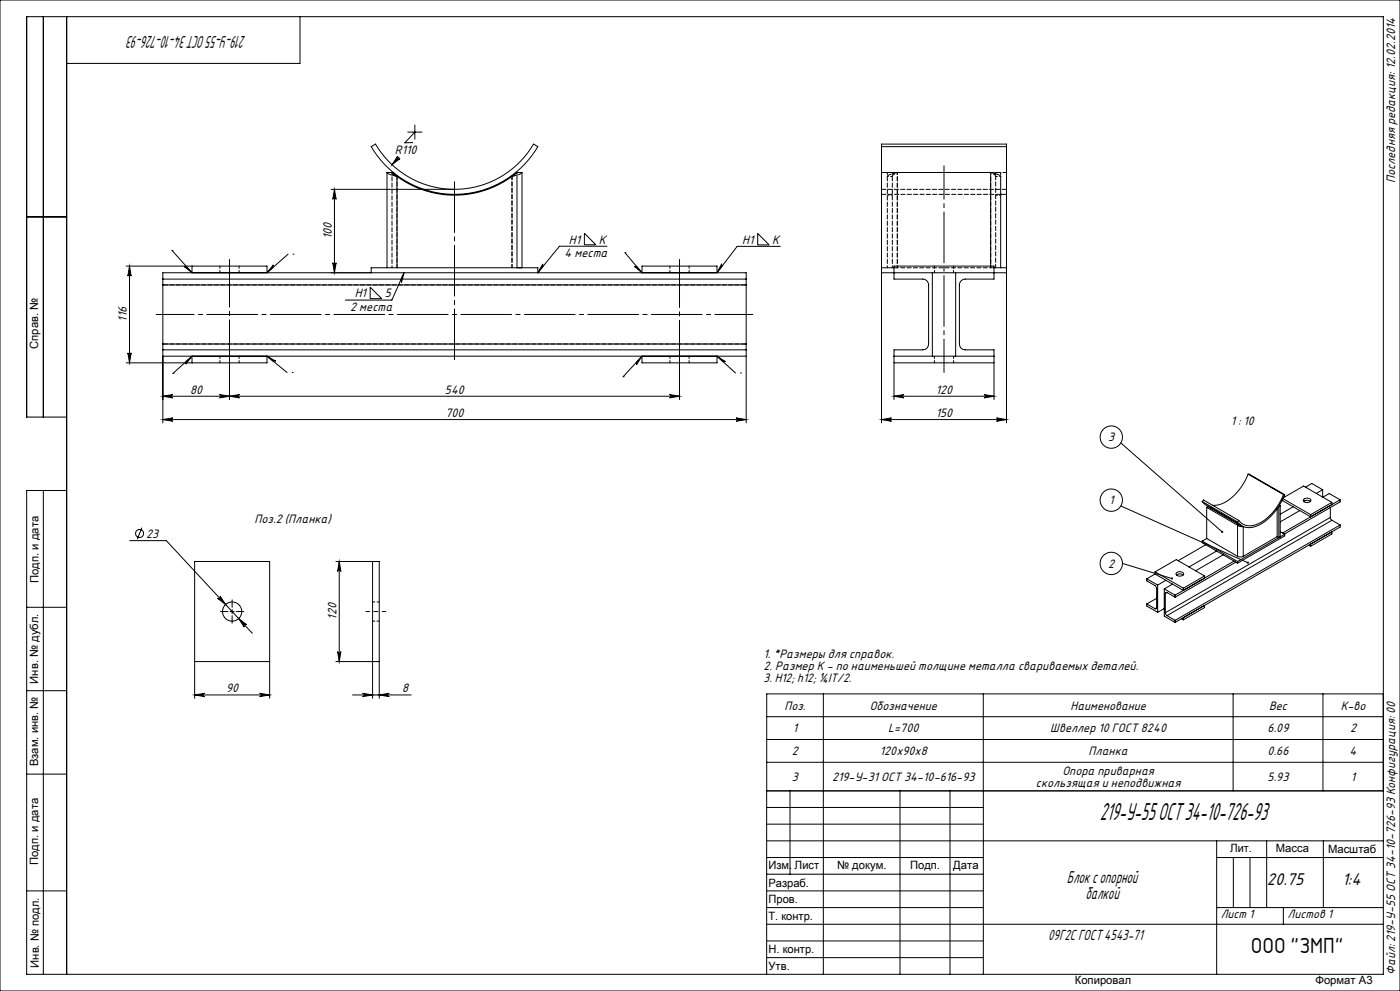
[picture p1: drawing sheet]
<svg xmlns="http://www.w3.org/2000/svg" width="420mm" height="297mm" viewBox="0 0 420 297" stroke-linecap="round" stroke-linejoin="round" font-family="sans-serif">
<g fill="none" stroke="#000" stroke-width=".3">
<path d="M0 0h420v297h-420zM13 5v120M20 5v287M90 5v14h-70M122.3 39.6h4.3M124.5 39.6l-3 3.2h2.2M124.5 37.5v4.2M99.3 56.7h37.1M100.3 56.7l.5 3a.5 .5 0 0 0-.5-.4 .5 .5 0 0 0-.5 .4zM100.3 56.7v25M111.4 43.9l1.2-.7a27.5 27.5 0 0 0 47.5 0l1.3 .7a29 29 0 0 1-50 0zM116.1 51.7a5.3 5.3 0 0 0 3 1.2"/>
<path d="M116.1 51.7v28.5M116.1 51.7h1.5M117.6 51.7l.3 .5 1.2 .7M117.6 51.7l1.5 1.2M119.1 52.9v27.3M119.3 46.8a.5 .5 0 0 0 0 .7 .5 .5 0 0 0 .7 0l-2.4 1.9zM119.7 47.1l-2.1 2.3M155.1 51.7a29.2 29.2 0 0 1-36 1.2M155.1 51.7h1.5v28.5M155.1 51.7v28.5M264.4 43.9v7.8M264.4 43.9v-.7h37.6v.7"/>
<path d="M264.4 51.7v75M264.4 51.7h32.8M264.4 43.9h37.6M297.2 51.7a5 5 0 0 1 3 1.2v27.3M297.2 51.7v28M300.2 58.2h1.8M302 43.9v14.3M302 58.2l-.1 68.5M8 65h12M38.9 79.7v29M38.9 79.7l.5 3a.5 .5 0 0 0-.5-.4 .5 .5 0 0 0-.5 .4zM51.6 75.1h.1"/>
<path d="M51.6 75.1l6 6.6v-2M55.2 79.8l.7 .1 1.7 1.8zM82 79.4v.7l-1.9 1.6zM86.4 76.2l-6.3 5.5v-2h-42.2M87.9 76.2h.1M99.8 78.7a.5 .5 0 0 0 .5 .5 .5 .5 0 0 0 .5-.5l-.5 3zM162.9 79.1v.7l-1.5 1.9zM175.3 69.9l3.5 3.5h-3.5zM182.1 73.8h-14.3l-6.4 7.9v-1.5h-50v1.5M187.5 75.8h.1M190.3 79.8h.7l1.6 1.9zM216.5 79.1l.1 .6-1.5 2z"/>
<path d="M227.3 70l3.5 3.4h-3.5zM234.1 73.8h-12.9l-6.1 7.9v-2h-22.5v2l-5.1-5.9M48.9 83.6v1.8M48.9 83.6v-1.9h175v1.9M48.9 85.4v17.7M48.9 83.6h175M48.9 85.4h175M111.1 86.1l3.4 3.4h-3.4zM121.2 81.7l-.8 3-.2-.6zM121.2 81.7l-3.6 8.2h-14M223.9 83.6v1.8M223.9 85.4v17.7"/>
<path d="M264.4 81.7h37.6M264.4 80.2h3.8M279.7 81.7v25M286.7 81.7v25M298.2 80.2h3.8M37.9 108.7h42.2v-2l6 4.9M38.4 105.7a.5 .5 0 0 0 .5 .5 .5 .5 0 0 0 .5-.5l-.5 3zM48.9 103.1v1.7M48.9 104.8v21.9M48.9 106.7h175M48.9 104.8h175M48.9 103.1h175"/>
<path d="M48.9 118.7l3-.5a.5 .5 0 0 0-.5 .5 .5 .5 0 0 0 .5 .5zM48.9 118.7h155M51.9 111.9h.1M55.7 108.4l1.9-1.7-1.9 2.4zM57.6 108.7v-2l-5.7 5.2M65.9 118.2l3 .5-3 .5a.5 .5 0 0 0 .4-.5 .5 .5 0 0 0-.4-.5zM68.9 118.7l3-.5a.5 .5 0 0 0-.5 .5 .5 .5 0 0 0 .5 .5zM68.9 110.2v9.5M80.1 106.7l2.6 1.5-.6 .1zM87.6 111.6h.1M186.9 112.9h.1M192.6 106.7l-1.7 2.6v-.7z"/>
<path d="M200.9 118.2l3 .5-3 .5a.5 .5 0 0 0 .4-.5 .5 .5 0 0 0-.4-.5zM203.9 110.4v9.3M215.1 106.7l2.6 1.7h-.7zM220.6 111.8l-5.5-5.1v2h-22.5v-2l-5.7 6.2M222.1 111.8h.1M223.9 103.1v1.7M223.9 104.8v21.9M268.2 108.7h30M268.2 106.7h30M268.2 119.7v-14.9h8.6a1.75 1.75 0 0 0 1.8-1.7v-17.7a1.75 1.75 0 0 0-1.8-1.8h-8.6v-3.9h30v3.9h-8.6a1.75 1.75 0 0 0-1.8 1.8v17.7a1.75 1.75 0 0 0 1.8 1.7h8.6v14.9M268.2 118.7h30M268.2 118.7l3-.5a.5 .5 0 0 0-.5 .5 .5 .5 0 0 0 .5 .5z"/>
<path d="M295.2 118.2l3 .5-3 .5a.5 .5 0 0 0 .5-.5 .5 .5 0 0 0-.5-.5zM20 125h-12v-120h407v287h-407v-145h12M48.9 125.7l3-.5a.5 .5 0 0 0-.5 .5 .5 .5 0 0 0 .5 .5zM48.9 125.7h175M220.9 125.2l3 .5-3 .5a.5 .5 0 0 0 .4-.5 .5 .5 0 0 0-.4-.5zM264.4 125.7h37.5M264.4 125.7l3-.5a.5 .5 0 0 0-.4 .5 .5 .5 0 0 0 .4 .5zM298.9 125.2l3 .5-3 .5a.5 .5 0 0 0 .5-.5 .5 .5 0 0 0-.5-.5zM336.2 132.7l30.4 26.7M13 147v145M42.6 158.2l-1.4 3.4M336.2 151.6l38.1 17"/>
<path d="M360.7 150.3l1.1 1.1 10.7 6.2M360.7 150.3l.3-.5 10.6 6.2M360.7 150.3l10.6 6.1M362 152.1l9.3 5.3M362 152.1l.4-.3 9.3 5.4M362 152.1v9.3M362.9 152.1l.3 .1M363.4 152.3l.2 .1M371.3 157.4l.7 .4h1v8.9M371.3 157.4v9.3M371.5 157h-.1M371.6 156l-.3 .4"/>
<path d="M371.7 157.2l.8 .3M371.7 157.2l-.4 .2M374.4 142.1a14.5 14.5 0 0 1-9.3 9.3h-1.3M374.4 142.1l11 6.2M374.4 142.1l10.6 6.1M383.1 152.4v8.5M383.6 151.8h.1M383.6 151.8v9.3M383.8 151.4l.3 .2M384.1 151.6l-.5 .2M384.1 151.6v9.3l-.5 .2M384.1 159.3l1.3 .8"/>
<path d="M384.7 149.8v.2M384.7 150l8.5 4.9v-.7M384.7 150l-.1 .1M384.9 149.5l8.3 4.7M385 149.2l6.1-3.5 8.5 4.9M385 148.2a14.5 14.5 0 0 1-9.3 9.3 4 4 0 0 1-4.1-1.5M385 148.2l.4 .1M385.4 148.3a15.6 15.6 0 0 1-9.6 9.7 4.3 4.3 0 0 1-4.5-1.6M388 151.9l-3.9 2.2M389.9 153l-5.8 3.4M391.1 150.3l1-.4 1 .4M391.2 149.6a1.18 1.18 0 0 1 1.2-.4 1.18 1.18 0 0 1 .8 1 1.28 1.28 0 0 1-2.2-.4z"/>
<path d="M391.6 146l1.9-1.1 3.3 1.9M396.8 146.8l-1.9 1.1M396.8 146.8v2.2M396.9 149l1.9-1.1 3.2 1.9M399.1 155.1l.5 .8M399.1 155.1l-49.5 28.5M399.1 152.1v3M399.6 150.6l-6.4 3.6M399.6 150.6v.6M399.6 155.9l-49.5 28.6M399.6 155.9l2.4 1.4M402 149.8l-17.2 10"/>
<path d="M402 157.3v.7l-49.5 28.5M402 149.8v.6l-16.7 9.7M402 157.3l-49.5 28.6M38.9 162h11l25.8 27.8M65.3 179.3a.5 .5 0 0 0 .7 0 .5 .5 0 0 0 0-.7l1.7 2.6zM100.8 168.3h13v41M101.8 168.3l.5 3a.5 .5 0 0 0-.5-.5 .5 .5 0 0 0-.5 .5zM101.8 168.3v30M111.8 168.3v41M336.7 168.9l14.9 4.5M344 173.5v.6l2.6 1.5 .3 .5 .1 6M344 173.5l3.3 1.8"/>
<path d="M346.5 171.4l6.4-3.7 8.5 4.9M346.5 172l8.5 4.9v-.6M346.5 171.4l8.5 4.9M346.5 171.4v.6M346.5 172l-2.5 1.5M347 179.3l-3 1.7M347.3 175.3v8.2M349.3 176.5l3.2 1.9M349.3 176.5v8.2l3.2 1.8M349.6 177.9v5.7M349.8 173.9l-2.5 1.4M350.1 177.6l-.4-.1-.1 .4"/>
<path d="M350.1 177.6l2.4 1.4M350.1 177.6l-.5 .3M351.8 175.1l-2.5 1.4M352.5 178.4v.6M352.9 172.3l1.1-.3 .9 .3M352.9 171.7a1.25 1.25 0 0 1 2.2 .5 1.32 1.32 0 0 1-2.3-.3zM360.7 162.2l10.6 6.1M360.7 162.2v.5l10.6 6.1M361.4 172.6v.7M361.4 172.6l-6.4 3.7M361.7 163.3l-8.2 4.7M362 161.4l9.3 5.3"/>
<path d="M362 161.4l-1.3 .8M365 165.1l-8.3 4.8M367 166.3l-8.3 4.8M370.2 168.2l-17.7 10.2M370.7 168.5l-18.2 10.5M371.3 166.7l.7 .2 1-.2M371.3 168.3v.5M383.1 160.9l-10.1 5.8M383.1 160.9l.5 .2M385.4 160.1l-14.1 8.2M385.4 160.1v.5l-14.1 8.2M392.6 163.4l.6 .3"/>
<path d="M393.2 163.1l6.4-3.7v.6l-6.4 3.7zM8 182h12M58.4 198.3h22.5M69 183.3h1.3M69.6 182.7v1.2M71.6 185.4l2.4 1.8a.5 .5 0 0 0-.7 0 .5 .5 0 0 0 0 .7zM100.8 198.3h13M101.3 195.3a.5 .5 0 0 0 .5 .5 .5 .5 0 0 0 .5-.5l-.5 3zM344 181l2.5 1.4M344 181v.6l3.3 1.9M347 182.1l-.2 .4-.3-.1M347 182.1l-.5 .3"/>
<path d="M349.2 182.4l.1 .1M349.3 182.4l-2 1.1M349.6 183.6l.5 .9M350.1 184.5l2.4 1.4M352.5 185.9v.6M354.4 185.4l.6 .4M355 185.1v.7M361.4 181.4v.7l-6.4 3.7M8 207h12M58.4 208.3h22.5M58.4 209.3v-41h22.5v41M58.4 208.3l3-.5a.5 .5 0 0 0-.5 .5 .5 .5 0 0 0 .5 .5z"/>
<path d="M77.9 207.8l3 .5-3 .5a.5 .5 0 0 0 .5-.5 .5 .5 0 0 0-.5-.5zM105.8 208.3h17.5M108.8 207.8l3 .5-3 .5a.5 .5 0 0 0 .4-.5 .5 .5 0 0 0-.4-.5zM113.8 208.3l3-.5a.5 .5 0 0 0-.5 .5 .5 .5 0 0 0 .5 .5zM230 214.8h185M247 208v84M295 208v84M369.9 208v29M396.9 208v29M415 208h-185v84M8 232h12M230 237h185"/>
<path d="M230 221.6h185M230 228.5h185M237 237v25M270 237v55M285 237v55M230 257h65M230 242h65M230 247h65M230 252h185M365 252v40M365 257h50M370 257v15"/>
<path d="M375 257v15M380 252v20M397 252v20M8 267h12M230 262h65M230 267h65M230 272h65M230 277h185M365 272h50M385 272v5M230 282h65M230 287h65"/>
<circle cx="333.4" cy="131" r="3.3"/>
<circle cx="41.9" cy="159.9" r="1.2"/>
<circle cx="333.4" cy="149.9" r="3.3"/>
<circle cx="333.4" cy="168.9" r="3.3"/>
<circle cx="69.6" cy="183.3" r="2.87"/>
</g>
<path d="M68.4 183.3h-2.3M69.6 182v-2.2M69.6 184.5v2.3M70.9 183.3h2.2" fill="none" stroke="#000" stroke-width=".3" stroke-dasharray="15.2 1.3 1.3 1.3"/>
<path d="M46.9 94.2h179" fill="none" stroke="#000" stroke-width=".3" stroke-dasharray="15.2 1.3 1.3 1.3" stroke-dashoffset="3.8"/>
<path d="M136.4 108.7v-55.2" fill="none" stroke="#000" stroke-width=".3" stroke-dasharray="15.2 1.3 1.3 1.3" stroke-dashoffset="-1"/>
<path d="M203.9 77.7v32.7" fill="none" stroke="#000" stroke-width=".3" stroke-dasharray="15.2 1.3 1.3 1.3" stroke-dashoffset=".8"/>
<path d="M68.9 77.7v32.5" fill="none" stroke="#000" stroke-width=".3" stroke-dasharray="15.2 1.3 1.3 1.3" stroke-dashoffset=".9"/>
<path d="M283.2 49.7v61.9" fill="none" stroke="#000" stroke-width=".3" stroke-dasharray="15.2 1.3 1.3 1.3" stroke-dashoffset="5.2"/>
<path d="M115.8 183.3h-6" fill="none" stroke="#000" stroke-width=".3" stroke-dasharray="15.2 1.3 1.3 1.3" stroke-dashoffset="14.1"/>
<g fill="#000">
<path d="M99.8 78.7a.5 .5 0 0 0 .5 .5 .5 .5 0 0 0 .5-.5l-.5 3zM100.3 56.7l.5 3a.5 .5 0 0 0-.5-.4 .5 .5 0 0 0-.5 .4z"/>
<path d="M38.4 105.7a.5 .5 0 0 0 .5 .5 .5 .5 0 0 0 .5-.5l-.5 3zM38.9 79.7l.5 3a.5 .5 0 0 0-.5-.4 .5 .5 0 0 0-.5 .4z"/>
<path d="M295.2 118.2l3 .5-3 .5a.5 .5 0 0 0 .5-.5 .5 .5 0 0 0-.5-.5zM268.2 118.7l3-.5a.5 .5 0 0 0-.5 .5 .5 .5 0 0 0 .5 .5z"/>
<path d="M48.9 125.7l3-.5a.5 .5 0 0 0-.5 .5 .5 .5 0 0 0 .5 .5zM220.9 125.2l3 .5-3 .5a.5 .5 0 0 0 .4-.5 .5 .5 0 0 0-.4-.5zM48.9 118.7l3-.5a.5 .5 0 0 0-.5 .5 .5 .5 0 0 0 .5 .5zM65.9 118.2l3 .5-3 .5a.5 .5 0 0 0 .4-.5 .5 .5 0 0 0-.4-.5zM68.9 118.7l3-.5a.5 .5 0 0 0-.5 .5 .5 .5 0 0 0 .5 .5zM200.9 118.2l3 .5-3 .5a.5 .5 0 0 0 .4-.5 .5 .5 0 0 0-.4-.5zM119.3 46.8l-1.7 2.6 2.4-1.9a.5 .5 0 0 1-.7 0 .5 .5 0 0 1 0-.7zM58.4 208.3l3-.5a.5 .5 0 0 0-.5 .5 .5 .5 0 0 0 .5 .5zM77.9 207.8l3 .5-3 .5a.5 .5 0 0 0 .5-.5 .5 .5 0 0 0-.5-.5zM71.6 185.4l1.7 2.5a.5 .5 0 0 1 0-.7 .5 .5 0 0 1 .7 0zM65.3 179.3l2.4 1.9-1.7-2.6a.5 .5 0 0 1 0 .7 .5 .5 0 0 1-.7 0z"/>
<path d="M264.4 125.7l3-.5a.5 .5 0 0 0-.4 .5 .5 .5 0 0 0 .4 .5zM298.9 125.2l3 .5-3 .5a.5 .5 0 0 0 .5-.5 .5 .5 0 0 0-.5-.5z"/>
<path d="M366.4 159.1v.5l.4 .1-.2-.3 .3 .2v-.4zM374.1 168.4v.5l.5-.1-.3-.2 .4 .2-.1-.4zM351.3 173.2v.4l.5-.1-.2-.1 .3 .1-.1-.4zM216.5 79.1l.1 .6-1.5 2zM121.2 81.7l-.8 3-.2-.6zM162.9 79.1v.7l-1.5 1.9zM190.3 79.8h.7l1.6 1.9zM192.6 106.7l-1.7 2.6v-.7zM215.1 106.7l2.6 1.7h-.7zM55.2 79.8l.7 .1 1.7 1.8zM82 79.4v.7l-1.9 1.6zM55.7 108.4l1.9-1.7-1.9 2.4zM80.1 106.7l2.6 1.5-.6 .1z"/>
<path d="M101.8 168.3l.5 3a.5 .5 0 0 0-.5-.5 .5 .5 0 0 0-.5 .5zM101.3 195.3a.5 .5 0 0 0 .5 .5 .5 .5 0 0 0 .5-.5l-.5 3z"/>
<path d="M113.8 208.3l3-.5a.5 .5 0 0 0-.5 .5 .5 .5 0 0 0 .5 .5zM108.8 207.8l3 .5-3 .5a.5 .5 0 0 0 .4-.5 .5 .5 0 0 0-.4-.5z"/>
</g>
<g fill="none" stroke="#000" stroke-width=".3" stroke-dasharray="1.3 .6" stroke-dashoffset=".6">
<path d="M269.2 51.7v28.5M298.7 51.7v1.2M300.2 51.7v1.2M66 79.7v2M201 79.7v2M280.3 79.7v2M71.7 81.7v-2M117.6 80.2v-28.5M206.7 81.7v-2M266.2 80.2v-28.5M267.7 80.2v-28.5M269.2 80.2v-28.5"/>
<path d="M286.1 81.7v-2M297.2 80.2v-28.5M66 106.7v2M71.7 108.7v-2M201 106.7v2M206.7 108.7v-2M280.3 106.7v2M286.1 108.7v-2M111.8 186.2h2M113.8 180.4h-2"/>
</g>
<path d="M119.1 52.9v27.3M153.6 52.9v27.3M298.7 52.9v27.3" fill="none" stroke="#000" stroke-width=".3" stroke-dasharray="1.3 .6" stroke-dashoffset=".3"/>
<path d="M156.6 51.7a5.3 5.3 0 0 1-3 1.2M264.4 58.2h35.8M269.2 51.7a5 5 0 0 0-3 1.2M268.2 80.2h30" fill="none" stroke="#000" stroke-width=".3" stroke-dasharray="1.3 .6" stroke-dashoffset="-.1"/>
<path d="M155.1 51.7l-.3 .5-1.2 .7M269.2 51.7l-1.1 .6-.4 .6M297.2 51.7l1.1 .6 .4 .6" fill="none" stroke="#000" stroke-width=".3" stroke-dasharray="1.3 .6" stroke-dashoffset="1"/>
<path d="M223.9 85.4h-175M223.9 103.1h-175" fill="none" stroke="#000" stroke-width=".3" stroke-dasharray="1.3 .6" stroke-dashoffset="-.2"/>
<path d="M266.2 58.5h1.5M267.7 52.9h-1.5M298.7 52.9h1.5M298.7 58.5h1.5M300.2 51.7h-1.5" fill="none" stroke="#000" stroke-width=".3" stroke-dasharray="1.3 .6" stroke-dashoffset=".8"/>
<path d="M297.2 51.7h4.8" fill="none" stroke="#000" stroke-width=".3" stroke-dasharray="1.3 .6" stroke-dashoffset=".2"/>
<path d="M264.4 56.7h37.5M297.2 79.7v.5" fill="none" stroke="#000" stroke-width=".3" stroke-dasharray="1.3 .6"/>
<text font-size="7.3" x="330" y="245.9">219-У-55 ОСТ 34-10-726-93</text>
<text font-size="6.3" x="375.2" y="285.5">ООО &quot;ЗМП&quot;</text>
<g font-size="5.1">
<text x="73.8" y="10.7" transform="rotate(-180 73.8 10.7)">219-У-55 ОСТ 34-10-726-93</text>
<text x="320.1" y="264.5">Блок с опорной</text>
<text x="325.6" y="269.5">балкой</text>
<text x="380.1" y="265.3">20.75</text>
<text x="402.6" y="265.3">1:4</text>
</g>
<text font-size="4.4" x="314.4" y="281.8">09Г2С ГОСТ 4543-71</text>
<g font-size="3.7">
<text x="118.5" y="46.3">R110</text>
<text x="418.5" y="54.9" transform="rotate(-90 418.5 54.9)">Последняя редакция: 12.02.2014</text>
<text x="99.5" y="71.7" transform="rotate(-90 99.5 71.7)">100</text>
<text x="169.3" y="77.2">4 места</text>
<text x="170.7" y="73">Н1</text>
<text x="179.7" y="73">К</text>
<text x="222.7" y="73">Н1</text>
<text x="231.7" y="73">К</text>
<text x="106.4" y="89.1">Н1</text>
<text x="115.4" y="89.1">5</text>
<text x="105.1" y="93.3">2 места</text>
<text x="38" y="96.4" transform="rotate(-90 38 96.4)">116</text>
<text x="57" y="117.9">80</text>
<text x="133.5" y="117.9">540</text>
<text x="280.7" y="117.9">120</text>
<text x="133.6" y="124.9">700</text>
<text x="280.7" y="124.9">150</text>
<text x="369.2" y="127.2">1 : 10</text>
<text x="332.5" y="132.2">3</text>
<text x="332.7" y="151.1">1</text>
<text x="43.9" y="161.2">23</text>
<text x="76.3" y="156.9">Поз.2 (Планка)</text>
<text x="332.5" y="170.1">2</text>
<text x="101" y="185.7" transform="rotate(-90 101 185.7)">120</text>
<text x="229" y="197.3">1. *Размеры для справок.</text>
<text x="229" y="200.8">2. Размер К - по наименьшей толщине металла свариваемых деталей.</text>
<text x="67.8" y="207.5">90</text>
<text x="120.7" y="207.5">8</text>
<text x="229" y="204.3">3. H12; h12; «IT/2.</text>
<text x="235.4" y="212.7">Поз.</text>
<text x="260.9" y="212.7">Обозначение</text>
<text x="321.2" y="212.7">Наименование</text>
<text x="380.7" y="212.7">Вес</text>
<text x="402.2" y="212.7">К-во</text>
<text x="237.9" y="219.5">1</text>
<text x="266.4" y="219.5">L=700</text>
<text x="315.1" y="219.5">Швеллер 10 ГОСТ 8240</text>
<text x="380.3" y="219.5">6.09</text>
<text x="405" y="219.5">2</text>
<text x="237.6" y="226.3">2</text>
<text x="263.9" y="226.3">120х90х8</text>
<text x="326.6" y="226.3">Планка</text>
<text x="380.3" y="226.3">0.66</text>
<text x="404.9" y="226.3">4</text>
<text x="318.7" y="232.3">Опора приварная</text>
<text x="237.6" y="234">3</text>
<text x="249.6" y="234">219-У-31 ОСТ 34-10-616-93</text>
<text x="310.8" y="235.8">скользящая и неподвижная</text>
<text x="380.3" y="234">5.93</text>
<text x="405.3" y="234">1</text>
<text x="418.5" y="292.1" transform="rotate(-90 418.5 292.1)">Файл: 219-У-55 ОСТ 34-10-726-93 Конфигурация: 00</text>
</g>
<g font-size="3.6">
<text x="366.2" y="275.3">Лист 1</text>
<text x="386.3" y="275.2">Листов 1</text>
</g>
<g font-size="3.4">
<text x="11.5" y="104.5" transform="rotate(-90 11.5 104.5)">Справ. №</text>
<text x="11.6" y="174.7" transform="rotate(-90 11.6 174.7)">Подп. и дата</text>
<text x="11.4" y="204.9" transform="rotate(-90 11.4 204.9)">Инв. № дубл.</text>
<text x="11.4" y="229.6" transform="rotate(-90 11.4 229.6)">Взам. инв. №</text>
<text x="369" y="255.5">Лит.</text>
<text x="382.8" y="255.5">Масса</text>
<text x="398.4" y="255.8">Масштаб</text>
<text x="11.4" y="259.2" transform="rotate(-90 11.4 259.2)">Подп. и дата</text>
<text x="230.5" y="260.4">Изм.</text>
<text x="238.4" y="260.4">Лист</text>
<text x="251.1" y="260.4">№ докум.</text>
<text x="273" y="260.4">Подп.</text>
<text x="286" y="260.4">Дата</text>
<text x="230.5" y="265.7">Разраб.</text>
<text x="230.5" y="275.7">Т. контр.</text>
<text x="230.6" y="270.7">Пров.</text>
<text x="230.6" y="285.7">Н. контр.</text>
<text x="11.6" y="290" transform="rotate(-90 11.6 290)">Инв. № подл.</text>
<text x="230.6" y="290.8">Утв.</text>
<text x="322.5" y="295">Копировал</text>
<text x="394.6" y="295">Формат А3</text>
</g>
</svg>
